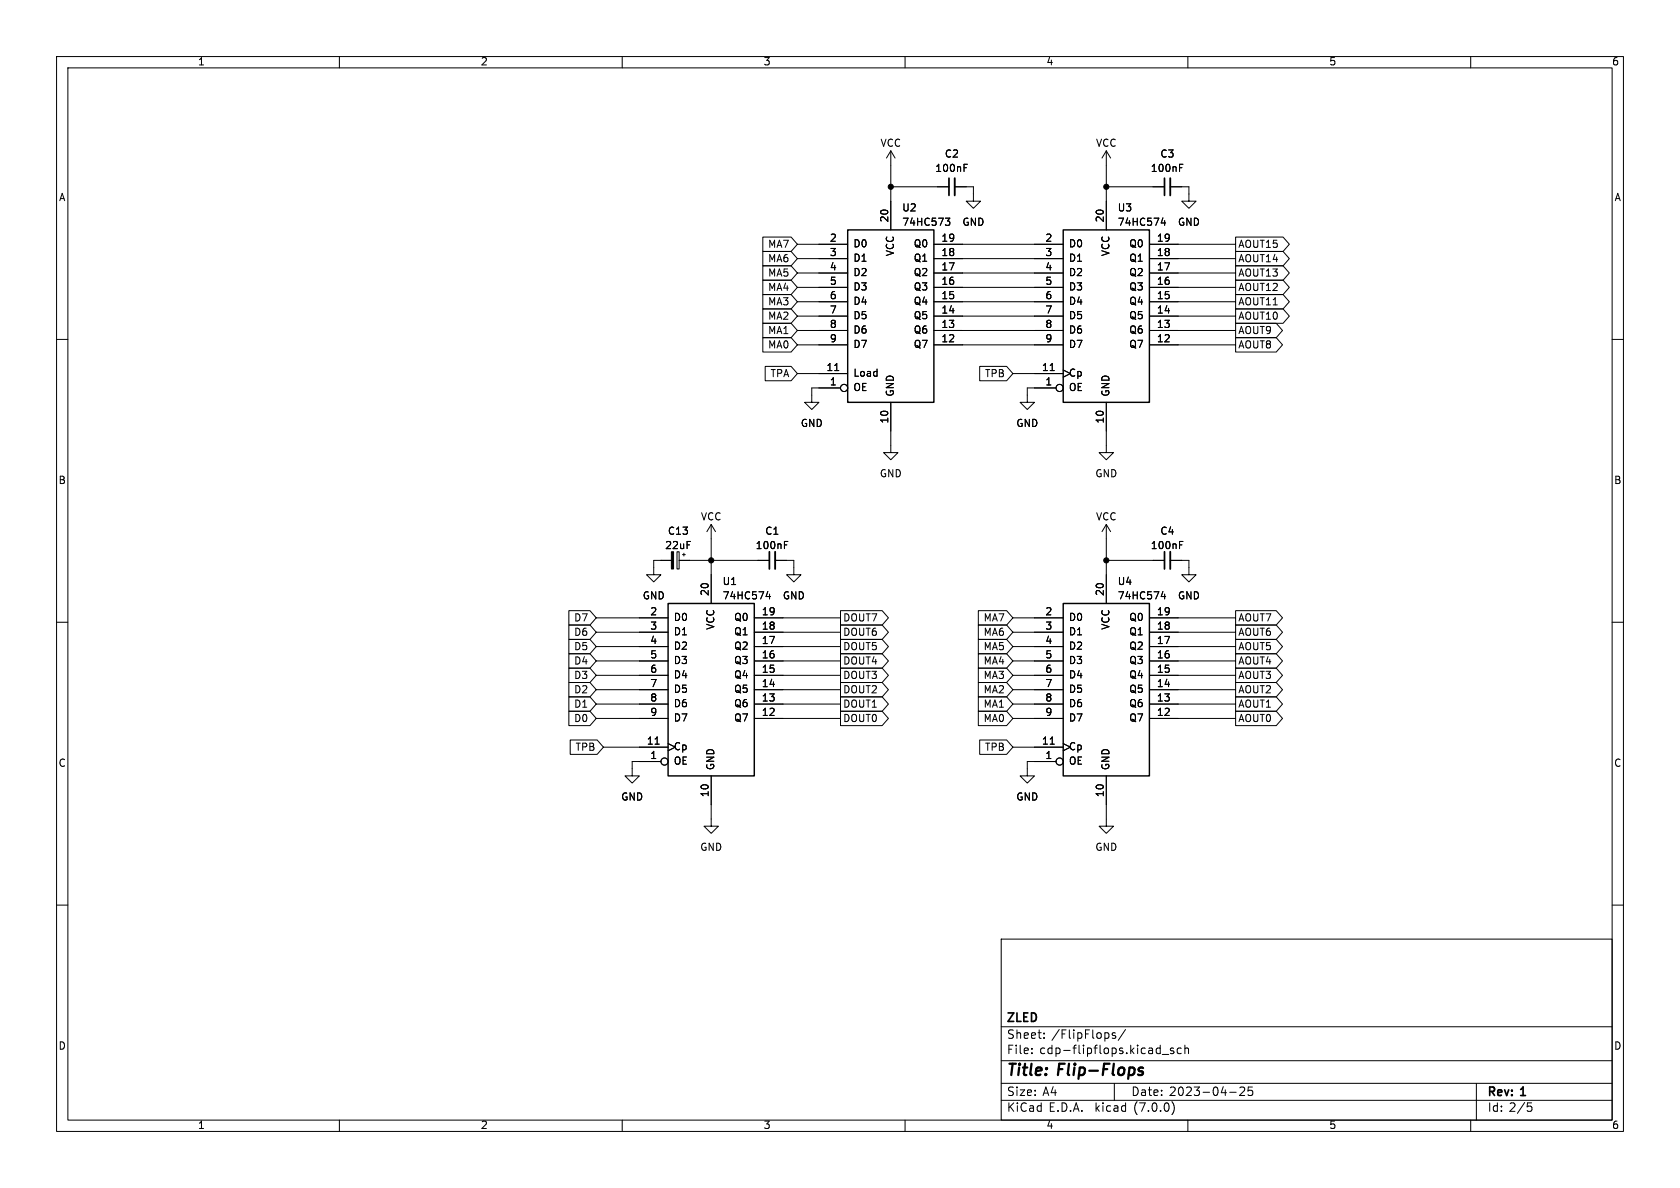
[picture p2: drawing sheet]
<svg xmlns="http://www.w3.org/2000/svg" width="297mm" height="210mm" viewBox="0 0 297 210" stroke-linecap="round" stroke-linejoin="round" font-family="sans-serif">
<g fill="none" stroke="#000" stroke-width=".18">
<path d="M10 10h277v190h-277zM12 12h273v186h-273zM60 10v2M110 10v2M160 10v2M210 10v2M260 10v2M157.5 26.7v13.9M157.5 33h10.3M157.5 26.7l-.8 1.2M157.5 26.7l.7 1.2M167.1 38.6h.8l-.4 .5 .4 .1v.4l-.2 .2h-.4"/>
<path d="M168.8 33h3.3v2.6h1.3l-1.3 1.2-1.3-1.2h1.3M170.4 29h.6M195.6 33h10.3M195.6 26.7l-.8 1.2M195.6 26.7v13.9M195.6 26.7l.7 1.2M205.6 38.5l-.3 .9h.8M205.9 39v.8M206.9 33h3.3v2.6h1.3l-1.3 1.2-1.3-1.2h1.3M208.5 29h.6M10 60h2M134.9 59.7h5l1.1 1.3-1.1 1.2h-5z"/>
<path d="M134.9 54.6h5l1.1 1.3-1.1 1.3h-5zM134.9 52.1h5l1.1 1.2-1.1 1.3h-5zM134.9 47h5l1.1 1.3-1.1 1.2h-5zM134.9 49.5h5l1.1 1.3-1.1 1.3h-5zM134.9 44.4h5l1.1 1.3-1.1 1.3h-5zM134.9 41.9h5l1.1 1.3-1.1 1.3h-5zM134.9 57.1h5l1.1 1.3-1.1 1.3h-5zM141 58.4h8.9M141 55.9h8.9M141 53.3h8.9M141 50.8h8.9M141 48.3h8.9"/>
<path d="M141 45.7h8.9M141 43.2h8.9M165.1 58.4h22.9M165.1 55.9h22.9M165.1 53.3h22.9M165.1 50.8h22.9M165.1 48.3h22.9M165.1 45.7h22.9M165.1 43.2h22.9M203.2 58.4h15.2M203.2 55.9h15.2M203.2 53.3h15.2"/>
<path d="M203.2 50.8h15.2M203.2 48.3h15.2M203.2 45.7h15.2M203.2 43.2h15.2M218.4 57.1h7.2l1.1 1.3-1.1 1.3h-7.2zM218.4 59.7h7.2l1.1 1.3-1.1 1.2h-7.2zM218.4 54.6h8.4l1.1 1.3-1.1 1.3h-8.4zM218.4 44.4h8.4l1.1 1.3-1.1 1.3h-8.4zM218.4 41.9h8.4l1.1 1.3-1.1 1.3h-8.4zM218.4 52.1h8.4l1.1 1.2-1.1 1.3h-8.4zM218.4 47h8.4l1.1 1.3-1.1 1.2h-8.4zM218.4 49.5h8.4l1.1 1.3-1.1 1.3h-8.4z"/>
<path d="M285 60h2M135.3 64.8h4.6l1.1 1.2-1.1 1.3h-4.6zM141 66h8.9M141 61h8.9M147.6 65.5h.7M148.6 68.6h-5.1v2.5h1.3l-1.3 1.3-1.3-1.3h1.3M157.5 71.1v8.9h1.2l-1.2 1.3-1.3-1.3h1.3M165.1 61h22.9M173.2 64.8h4.8l1.1 1.2-1.1 1.3h-4.8zM179.1 66h8.9M185.7 65.5h.7M186.7 68.6h-5.1v2.5h1.3l-1.3 1.3-1.3-1.3h1.3"/>
<path d="M188 65.4l1.2 .6-1.2 .7M195.6 71.1v8.9h1.2l-1.2 1.3-1.3-1.3h1.3M203.2 61h15.2M118.7 99.1h-3.1v2.5h1.2l-1.2 1.3-1.3-1.3h1.3M119.7 97.5h.4v3.1h-.4zM120.1 99.1h15.9M120.6 98h.6M120.9 97.8v.5M125.7 92.7l-.7 1.3M125.7 92.7v14M125.7 92.7l.8 1.3M137 99.1h3.3v2.5h1.3l-1.3 1.3-1.2-1.3h1.2"/>
<path d="M138.7 95.7h.6M195.6 99.1h10.3M195.6 92.7v14M195.6 92.7l-.8 1.3M195.6 92.7l.7 1.3M206.9 99.1h3.3v2.5h1.3l-1.3 1.3-1.3-1.3h1.3M208.5 95.7h.6M10 110h2M100.6 107.9h3.7l1.1 1.3-1.1 1.3h-3.7zM100.6 110.5h3.7l1.1 1.3-1.1 1.2h-3.7zM100.6 115.6h3.7l1.1 1.2-1.1 1.3h-3.7zM100.6 118.1h3.7l1.1 1.3-1.1 1.3h-3.7z"/>
<path d="M100.6 113h3.7l1.1 1.3-1.1 1.3h-3.7zM105.4 119.4h12.7M105.4 116.8h12.7M105.4 114.3h12.7M105.4 111.8h12.7M105.4 109.2h12.7M133.3 119.4h15.3M133.3 116.8h15.3M133.3 114.3h15.3M133.3 111.8h15.3M133.3 109.2h15.3M135.7 104.5l-.3 1h.8"/>
<path d="M136 105v.9M148.6 110.5h7.4l1.1 1.3-1.1 1.2h-7.4zM148.6 118.1h7.4l1.1 1.3-1.1 1.3h-7.4zM148.6 113h7.4l1.1 1.3-1.1 1.3h-7.4zM148.6 115.6h7.4l1.1 1.2-1.1 1.3h-7.4zM148.6 107.9h7.4l1.1 1.3-1.1 1.3h-7.4zM173 110.5h5l1.1 1.3-1.1 1.2h-5zM173 107.9h5l1.1 1.3-1.1 1.3h-5zM173 115.6h5l1.1 1.2-1.1 1.3h-5zM173 118.1h5l1.1 1.3-1.1 1.3h-5zM173 113h5l1.1 1.3-1.1 1.3h-5zM179.1 119.4h8.9"/>
<path d="M179.1 116.8h8.9M179.1 114.3h8.9M179.1 111.8h8.9M179.1 109.2h8.9M203.2 119.4h15.2M203.2 116.8h15.2M203.2 114.3h15.2M203.2 111.8h15.2M203.2 109.2h15.2M205.6 104.5l-.3 1h.8M205.9 105v.9M218.4 107.9h7.2l1.1 1.3-1.1 1.3h-7.2z"/>
<path d="M218.4 113h7.2l1.1 1.3-1.1 1.3h-7.2zM218.4 110.5h7.2l1.1 1.3-1.1 1.2h-7.2zM218.4 118.1h7.2l1.1 1.3-1.1 1.3h-7.2zM218.4 115.6h7.2l1.1 1.2-1.1 1.3h-7.2zM285 110h2M100.6 120.6h3.7l1.1 1.3-1.1 1.3h-3.7zM100.6 125.7h3.7l1.1 1.3-1.1 1.3h-3.7zM100.6 123.2h3.7l1.1 1.3-1.1 1.2h-3.7zM100.8 130.8h4.8l1.1 1.3-1.1 1.3h-4.8zM105.4 127h12.7M105.4 124.5h12.7M105.4 121.9h12.7"/>
<path d="M106.7 132.1h11.4M115.8 131.5h.7M116.8 134.6h-5v2.6h1.2l-1.2 1.2-1.3-1.2h1.3M118.1 131.4l1.3 .7-1.3 .6M125.7 137.2v8.9h1.3l-1.3 1.2-1.2-1.2h1.2M133.3 127h15.3M133.3 124.5h15.3M133.3 121.9h15.3M148.6 125.7h7.4l1.1 1.3-1.1 1.3h-7.4zM148.6 123.2h7.4l1.1 1.3-1.1 1.2h-7.4zM148.6 120.6h7.4l1.1 1.3-1.1 1.3h-7.4zM173 123.2h5l1.1 1.3-1.1 1.2h-5z"/>
<path d="M173 120.6h5l1.1 1.3-1.1 1.3h-5zM173 125.7h5l1.1 1.3-1.1 1.3h-5zM173.2 130.8h4.8l1.1 1.3-1.1 1.3h-4.8zM179.1 132.1h8.9M179.1 127h8.9M179.1 124.5h8.9M179.1 121.9h8.9M185.7 131.5h.7M186.7 134.6h-5.1v2.6h1.3l-1.3 1.2-1.3-1.2h1.3M188 131.4l1.2 .7-1.2 .6M195.6 137.2v8.9h1.2l-1.2 1.2-1.3-1.2h1.3M203.2 127h15.2"/>
<path d="M203.2 124.5h15.2M203.2 121.9h15.2M218.4 120.6h7.2l1.1 1.3-1.1 1.3h-7.2zM218.4 125.7h7.2l1.1 1.3-1.1 1.3h-7.2zM218.4 123.2h7.2l1.1 1.3-1.1 1.2h-7.2zM10 160h2M285 160h2M177 166h108v32h-108zM60 198v2M110 198v2M160 198v2M177 194.5h108"/>
<path d="M177 191.5h108M177 187.5h108M177 181.5h108M182.4 186.1v.2M182.4 185.3v.2M184.6 183.4v.2M184.6 182.6v.2M197 191.5v3M197.2 182.6h-.4l-.2 .2 .1 .2 .5 .1v.4h-.6M199 182l-1.3 1.9M205.5 186.4h1.1M207.2 194.8a1.74 1.74 0 0 1 0 2.2"/>
<path d="M207.5 185.3h-.4l-.2 .2 .1 .2 .5 .1v.4h-.6M208.8 185.3h-.4l-.3 .2v.5l.2 .2h.5M209.5 185.4l.2-.1h.3l.1 1M209.5 184.8v1.5M210 198v2M217.4 193.1h1.1M219.2 192.3l.6-.1 .2 .1v.3l-.9 1.1h.9M221.4 192.2h-.7l-.1 .7 .2-.2 .5 .1 .2 .2-.1 .5-.2 .2-.6-.2M260 198v2M261 191.5v6.5M270 195h.8M270.2 195.5h.3l.3 .3-.1 .6-.5 .1"/>
<circle cx="149.2" cy="68.6" r=".63"/>
<circle cx="187.3" cy="68.6" r=".63"/>
<circle cx="117.5" cy="134.6" r=".63"/>
<circle cx="187.3" cy="134.6" r=".63"/>
</g>
<path d="M201.4 189.3l.4 .1 .3 .3-.2 .2-.5 .1M201.4 188.8l.2-.1 .5 .1" fill="none" stroke="#000" stroke-width=".4"/>
<path d="M168.8 31.5v3M206.9 31.5v3M137 97.5v3.1M206.9 97.5v3.1" fill="none" stroke="#000" stroke-width=".33"/>
<path d="M167.8 31.5v3M205.9 31.5v3M136 97.5v3.1M205.9 97.5v3.1" fill="none" stroke="#000" stroke-width=".3"/>
<path d="M149.9 40.6h15.2v30.5h-15.2zM188 40.6h15.2v30.5h-15.2zM118.1 106.7h15.2v30.5h-15.2zM188 106.7h15.2v30.5h-15.2z" fill="none" stroke="#000" stroke-width=".25"/>
<g fill="#000" stroke="#000" stroke-width=".18">
<path d="M118.7 97.5h.4v3.1h-.4z"/>
<circle cx="157.5" cy="33" r=".46"/>
<circle cx="195.6" cy="33" r=".46"/>
<circle cx="125.7" cy="99.1" r=".46"/>
<circle cx="195.6" cy="99.1" r=".46"/>
</g>
<g font-size="2.8">
<text x="178" y="190.8">Title:</text>
<text x="187.1" y="190.8">Flip-Flops</text>
</g>
<g font-size="2.1">
<text x="178" y="183.9">Sheet:</text>
<text x="178" y="181.1">ZLED</text>
<text x="185.9" y="183.9">/FlipFlops/</text>
<text x="178" y="186.6">File:</text>
<text x="183.8" y="186.6">cdp-flipflops.kicad_sch</text>
<text x="178" y="196.8">KiCad</text>
<text x="178" y="194">Size:</text>
<text x="184.3" y="194">A4</text>
<text x="185.4" y="196.8">E.D.A.</text>
<text x="193.7" y="196.8">kicad</text>
<text x="200" y="194">Date:</text>
<text x="200.6" y="196.8">(7.0.0)</text>
<text x="206.7" y="194">2023-04-25</text>
<text x="263" y="194.2">Rev:</text>
<text x="263" y="196.8">Id: 2/5</text>
<text x="269" y="194.2">1</text>
</g>
<g font-size="1.8">
<text x="35" y="11.8">1</text>
<text x="85" y="11.8">2</text>
<text x="135" y="11.8">3</text>
<text x="185" y="11.8">4</text>
<text x="235" y="11.8">5</text>
<text x="285" y="11.8">6</text>
<text x="155.6" y="26.2">VCC</text>
<text x="167" y="28.1">C2</text>
<text x="193.7" y="26.2">VCC</text>
<text x="205.1" y="28.1">C3</text>
<text x="10.4" y="35.8">A</text>
<text x="165.3" y="30.7">100nF</text>
<text x="203.4" y="30.7">100nF</text>
<text x="285.4" y="35.8">A</text>
<text x="157.2" y="39.4" transform="rotate(-90 157.2 39.4)">20</text>
<text x="159.4" y="37.7">U2</text>
<text x="159.4" y="40.2">74HC573</text>
<text x="170.1" y="40.2">GND</text>
<text x="195.3" y="39.4" transform="rotate(-90 195.3 39.4)">20</text>
<text x="197.5" y="37.7">U3</text>
<text x="197.5" y="40.2">74HC574</text>
<text x="208.2" y="40.2">GND</text>
<text x="135.7" y="46.6">MA6</text>
<text x="135.7" y="44.1">MA7</text>
<text x="146.7" y="42.9">2</text>
<text x="146.7" y="45.5">3</text>
<text x="150.9" y="44">D0</text>
<text x="150.9" y="46.5">D1</text>
<text x="158.3" y="45.4" transform="rotate(-90 158.3 45.4)">VCC</text>
<text x="161.4" y="46.5">Q1</text>
<text x="161.4" y="44">Q0</text>
<text x="166.4" y="45.5">18</text>
<text x="166.4" y="42.9">19</text>
<text x="184.8" y="42.9">2</text>
<text x="184.8" y="45.5">3</text>
<text x="189" y="44">D0</text>
<text x="189" y="46.5">D1</text>
<text x="196.4" y="45.4" transform="rotate(-90 196.4 45.4)">VCC</text>
<text x="199.5" y="46.5">Q1</text>
<text x="199.5" y="44">Q0</text>
<text x="204.5" y="45.5">18</text>
<text x="204.5" y="42.9">19</text>
<text x="218.9" y="46.6">AOUT14</text>
<text x="218.9" y="44.1">AOUT15</text>
<text x="135.7" y="49.2">MA5</text>
<text x="135.7" y="51.7">MA4</text>
<text x="146.7" y="48">4</text>
<text x="146.7" y="50.5">5</text>
<text x="146.7" y="53.1">6</text>
<text x="150.9" y="49.1">D2</text>
<text x="150.9" y="51.6">D3</text>
<text x="161.4" y="51.6">Q3</text>
<text x="161.4" y="49.1">Q2</text>
<text x="166.4" y="53.1">15</text>
<text x="166.4" y="50.5">16</text>
<text x="166.4" y="48">17</text>
<text x="184.8" y="48">4</text>
<text x="184.8" y="50.5">5</text>
<text x="184.8" y="53.1">6</text>
<text x="189" y="49.1">D2</text>
<text x="189" y="51.6">D3</text>
<text x="199.5" y="51.6">Q3</text>
<text x="199.5" y="49.1">Q2</text>
<text x="204.5" y="53.1">15</text>
<text x="204.5" y="50.5">16</text>
<text x="204.5" y="48">17</text>
<text x="218.9" y="49.2">AOUT13</text>
<text x="218.9" y="51.7">AOUT12</text>
<text x="135.7" y="56.8">MA2</text>
<text x="135.7" y="54.3">MA3</text>
<text x="135.7" y="59.3">MA1</text>
<text x="146.7" y="55.6">7</text>
<text x="146.7" y="58.2">8</text>
<text x="150.9" y="54.2">D4</text>
<text x="150.9" y="56.7">D5</text>
<text x="150.9" y="59.2">D6</text>
<text x="161.4" y="59.2">Q6</text>
<text x="161.4" y="56.7">Q5</text>
<text x="161.4" y="54.2">Q4</text>
<text x="166.4" y="58.2">13</text>
<text x="166.4" y="55.6">14</text>
<text x="184.8" y="55.6">7</text>
<text x="184.8" y="58.2">8</text>
<text x="189" y="54.2">D4</text>
<text x="189" y="56.7">D5</text>
<text x="189" y="59.2">D6</text>
<text x="199.5" y="59.2">Q6</text>
<text x="199.5" y="56.7">Q5</text>
<text x="199.5" y="54.2">Q4</text>
<text x="204.5" y="58.2">13</text>
<text x="204.5" y="55.6">14</text>
<text x="218.9" y="59.3">AOUT9</text>
<text x="218.9" y="56.8">AOUT10</text>
<text x="218.9" y="54.3">AOUT11</text>
<text x="135.7" y="61.9">MA0</text>
<text x="146" y="65.8">11</text>
<text x="146.7" y="60.7">9</text>
<text x="150.9" y="61.8">D7</text>
<text x="161.4" y="61.8">Q7</text>
<text x="166.4" y="60.7">12</text>
<text x="184.1" y="65.8">11</text>
<text x="184.8" y="60.7">9</text>
<text x="189" y="61.8">D7</text>
<text x="199.5" y="61.8">Q7</text>
<text x="204.5" y="60.7">12</text>
<text x="218.9" y="61.9">AOUT8</text>
<text x="136.1" y="67">TPA</text>
<text x="146.7" y="68.3">1</text>
<text x="150.9" y="69.4">OE</text>
<text x="150.9" y="66.9">Load</text>
<text x="158.3" y="70.1" transform="rotate(-90 158.3 70.1)">GND</text>
<text x="174" y="67">TPB</text>
<text x="184.8" y="68.3">1</text>
<text x="189" y="69.4">OE</text>
<text x="189" y="66.9">Cp</text>
<text x="196.4" y="70.1" transform="rotate(-90 196.4 70.1)">GND</text>
<text x="141.5" y="75.8">GND</text>
<text x="157.2" y="74.9" transform="rotate(-90 157.2 74.9)">10</text>
<text x="179.6" y="75.8">GND</text>
<text x="195.3" y="74.9" transform="rotate(-90 195.3 74.9)">10</text>
<text x="10.3" y="85.8">B</text>
<text x="155.5" y="84.6">GND</text>
<text x="193.6" y="84.6">GND</text>
<text x="285.3" y="85.8">B</text>
<text x="118" y="94.8">C13</text>
<text x="123.9" y="92.3">VCC</text>
<text x="135.2" y="94.8">C1</text>
<text x="193.7" y="92.3">VCC</text>
<text x="205.1" y="94.8">C4</text>
<text x="117.5" y="97.3">22uF</text>
<text x="133.5" y="97.3">100nF</text>
<text x="203.4" y="97.3">100nF</text>
<text x="113.6" y="106.2">GND</text>
<text x="125.5" y="105.4" transform="rotate(-90 125.5 105.4)">20</text>
<text x="127.7" y="103.7">U1</text>
<text x="127.7" y="106.2">74HC574</text>
<text x="138.3" y="106.2">GND</text>
<text x="195.3" y="105.4" transform="rotate(-90 195.3 105.4)">20</text>
<text x="197.5" y="103.7">U4</text>
<text x="197.5" y="106.2">74HC574</text>
<text x="208.2" y="106.2">GND</text>
<text x="101.4" y="110.1">D7</text>
<text x="101.4" y="112.7">D6</text>
<text x="114.9" y="109">2</text>
<text x="114.9" y="111.5">3</text>
<text x="119.1" y="110">D0</text>
<text x="119.1" y="112.6">D1</text>
<text x="126.6" y="111.5" transform="rotate(-90 126.6 111.5)">VCC</text>
<text x="129.7" y="112.6">Q1</text>
<text x="129.7" y="110">Q0</text>
<text x="134.6" y="111.5">18</text>
<text x="134.6" y="109">19</text>
<text x="149.1" y="112.7">DOUT6</text>
<text x="149.1" y="110.1">DOUT7</text>
<text x="173.8" y="112.7">MA6</text>
<text x="173.8" y="110.1">MA7</text>
<text x="184.8" y="109">2</text>
<text x="184.8" y="111.5">3</text>
<text x="189" y="110">D0</text>
<text x="189" y="112.6">D1</text>
<text x="196.4" y="111.5" transform="rotate(-90 196.4 111.5)">VCC</text>
<text x="199.5" y="112.6">Q1</text>
<text x="199.5" y="110">Q0</text>
<text x="204.5" y="111.5">18</text>
<text x="204.5" y="109">19</text>
<text x="218.9" y="110.1">AOUT7</text>
<text x="218.9" y="112.7">AOUT6</text>
<text x="101.4" y="117.8">D4</text>
<text x="101.4" y="115.2">D5</text>
<text x="114.9" y="114">4</text>
<text x="114.9" y="116.6">5</text>
<text x="114.9" y="119.1">6</text>
<text x="119.1" y="115.1">D2</text>
<text x="119.1" y="117.7">D3</text>
<text x="129.7" y="117.7">Q3</text>
<text x="129.7" y="115.1">Q2</text>
<text x="134.6" y="119.1">15</text>
<text x="134.6" y="116.6">16</text>
<text x="134.6" y="114">17</text>
<text x="149.1" y="115.2">DOUT5</text>
<text x="149.1" y="117.8">DOUT4</text>
<text x="173.8" y="117.8">MA4</text>
<text x="173.8" y="115.2">MA5</text>
<text x="184.8" y="114">4</text>
<text x="184.8" y="116.6">5</text>
<text x="184.8" y="119.1">6</text>
<text x="189" y="115.1">D2</text>
<text x="189" y="117.7">D3</text>
<text x="199.5" y="117.7">Q3</text>
<text x="199.5" y="115.1">Q2</text>
<text x="204.5" y="119.1">15</text>
<text x="204.5" y="116.6">16</text>
<text x="204.5" y="114">17</text>
<text x="218.9" y="115.2">AOUT5</text>
<text x="218.9" y="117.8">AOUT4</text>
<text x="101.4" y="122.8">D2</text>
<text x="101.4" y="120.3">D3</text>
<text x="101.4" y="125.4">D1</text>
<text x="114.9" y="121.7">7</text>
<text x="114.9" y="124.2">8</text>
<text x="119.1" y="120.2">D4</text>
<text x="119.1" y="122.7">D5</text>
<text x="119.1" y="125.3">D6</text>
<text x="129.7" y="125.3">Q6</text>
<text x="129.7" y="122.7">Q5</text>
<text x="129.7" y="120.2">Q4</text>
<text x="134.6" y="124.2">13</text>
<text x="134.6" y="121.7">14</text>
<text x="149.1" y="120.3">DOUT3</text>
<text x="149.1" y="125.4">DOUT1</text>
<text x="149.1" y="122.8">DOUT2</text>
<text x="173.8" y="120.3">MA3</text>
<text x="173.8" y="125.4">MA1</text>
<text x="173.8" y="122.8">MA2</text>
<text x="184.8" y="121.7">7</text>
<text x="184.8" y="124.2">8</text>
<text x="189" y="120.2">D4</text>
<text x="189" y="122.7">D5</text>
<text x="189" y="125.3">D6</text>
<text x="199.5" y="125.3">Q6</text>
<text x="199.5" y="122.7">Q5</text>
<text x="199.5" y="120.2">Q4</text>
<text x="204.5" y="124.2">13</text>
<text x="204.5" y="121.7">14</text>
<text x="218.9" y="122.8">AOUT2</text>
<text x="218.9" y="120.3">AOUT3</text>
<text x="218.9" y="125.4">AOUT1</text>
<text x="101.4" y="127.9">D0</text>
<text x="114.3" y="131.8">11</text>
<text x="114.9" y="126.7">9</text>
<text x="119.1" y="127.8">D7</text>
<text x="129.7" y="127.8">Q7</text>
<text x="134.6" y="126.7">12</text>
<text x="149.1" y="127.9">DOUT0</text>
<text x="173.8" y="127.9">MA0</text>
<text x="184.1" y="131.8">11</text>
<text x="184.8" y="126.7">9</text>
<text x="189" y="127.8">D7</text>
<text x="199.5" y="127.8">Q7</text>
<text x="204.5" y="126.7">12</text>
<text x="218.9" y="127.9">AOUT0</text>
<text x="10.3" y="135.8">C</text>
<text x="101.6" y="133">TPB</text>
<text x="114.9" y="134.4">1</text>
<text x="119.1" y="135.4">OE</text>
<text x="119.1" y="132.9">Cp</text>
<text x="126.6" y="136.1" transform="rotate(-90 126.6 136.1)">GND</text>
<text x="174" y="133">TPB</text>
<text x="184.8" y="134.4">1</text>
<text x="189" y="135.4">OE</text>
<text x="189" y="132.9">Cp</text>
<text x="196.4" y="136.1" transform="rotate(-90 196.4 136.1)">GND</text>
<text x="285.3" y="135.8">C</text>
<text x="109.8" y="141.8">GND</text>
<text x="125.5" y="141" transform="rotate(-90 125.5 141)">10</text>
<text x="179.6" y="141.8">GND</text>
<text x="195.3" y="141" transform="rotate(-90 195.3 141)">10</text>
<text x="123.7" y="150.7">GND</text>
<text x="193.6" y="150.7">GND</text>
<text x="10.3" y="185.8">D</text>
<text x="285.3" y="185.8">D</text>
<text x="35" y="199.8">1</text>
<text x="85" y="199.8">2</text>
<text x="135" y="199.8">3</text>
<text x="185" y="199.8">4</text>
<text x="235" y="199.8">5</text>
<text x="285" y="199.8">6</text>
</g>
</svg>
